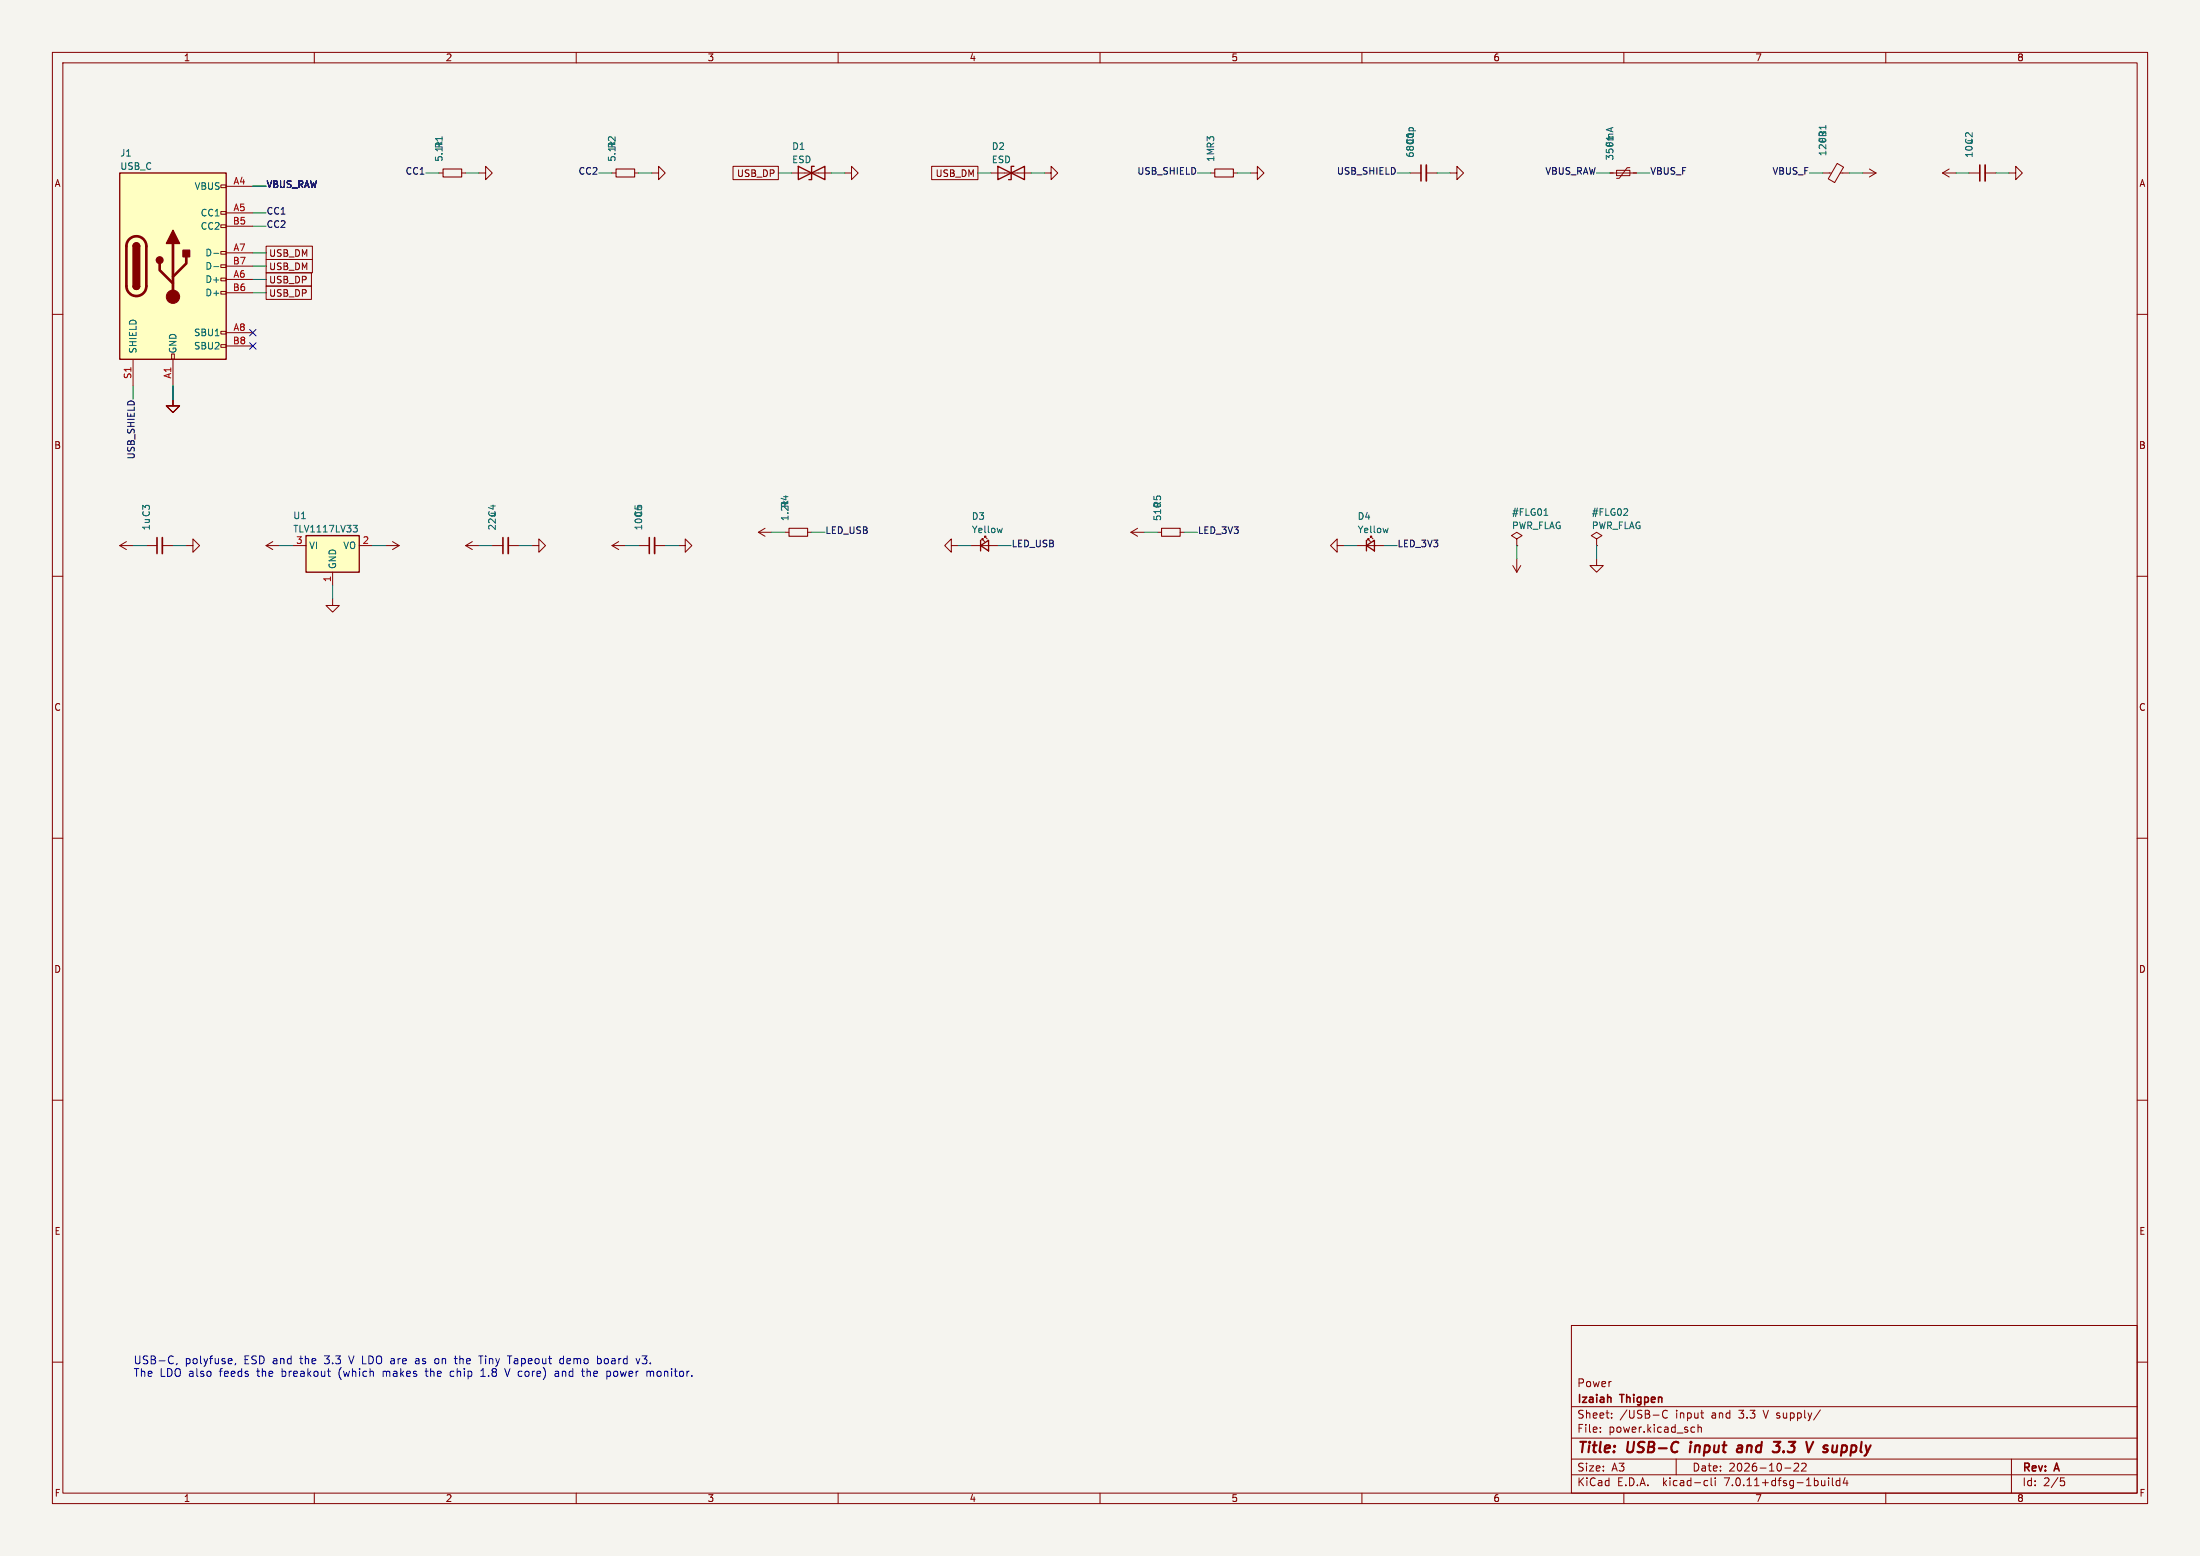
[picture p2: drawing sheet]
<svg xmlns="http://www.w3.org/2000/svg" width="420mm" height="297mm" viewBox="0 0 420 297" stroke-linecap="round" stroke-linejoin="round" font-family="sans-serif">
<path d="M0 0h420v297h-420z" fill="#f5f4ef" stroke="#f5f4ef" stroke-width=".19"/>
<g fill="none" stroke="#840000" stroke-width=".19">
<path d="M10 10h400v277h-400zM12 12h396v273h-396zM60 10v2M110 10v2M160 10v2M210 10v2M260 10v2M310 10v2M360 10v2M42.2 35.3h1v.5h-1zM43.2 35.6h5.1M83.8 33h.8"/>
<path d="M88.1 33h.8M91.4 33h1.3v-1.2l1.3 1.2-1.3 1.3v-1.3M116.8 33h.8M121.2 33h.7M124.5 33h1.2v-1.2l1.3 1.2-1.3 1.3v-1.3M139.9 31.8h8.7v2.5h-8.7zM151.1 33h7.6M161.3 33h1.3v-1.2l1.2 1.2-1.2 1.3v-1.3M177.9 31.8h8.8v2.5h-8.8zM189.2 33h7.6M199.4 33h1.3v-1.2l1.2 1.2-1.2 1.3v-1.3M231.1 33h.8"/>
<path d="M235.5 33h.7M238.8 33h1.2v-1.2l1.3 1.2-1.3 1.3v-1.3M269.2 33h2.1M272.3 33h2M276.9 33h1.2v-1.2l1.3 1.2-1.3 1.3v-1.3M307.3 33h5.1M308.6 32.5h2.5v1h-2.5zM311.1 32h-.5l-1.5 2h-.5M348 33h1.6M350.7 31.2l1.2 .7-1.7 2.9-1.2-.7zM351.3 33h1.8M355.6 33h2.5"/>
<path d="M356.9 32.3l1.2 .7M358.1 33l-1.2 .8M370.8 33h2.6M370.8 33l1.3 .8M372.1 32.3l-1.3 .7M375.9 33h2.1M379 33h2M383.5 33h1.3v-1.2l1.3 1.2-1.3 1.3v-1.3M10 60h2M42.2 55.6h1v.5h-1zM42.2 53.1h1v.5h-1zM42.2 50.5h1v.6h-1z"/>
<path d="M42.2 48h1v.5h-1zM42.2 42.9h1v.5h-1zM42.2 40.4h1v.5h-1zM43.2 40.6h5.1M43.2 53.3h5.1M43.2 48.3h5.1M43.2 43.2h5.1M43.2 55.9h5.1M43.2 50.8h5.1M50.8 52.1h8.7v2.5h-8.7zM50.8 47h8.8v2.5h-8.8zM50.8 54.6h8.7v2.6h-8.7z"/>
<path d="M50.8 49.5h8.8v2.6h-8.8zM408 60h2M25.4 68.6v5.1M32.8 67.6h.5v1h-.5zM33 76.2v1.3h1.3l-1.3 1.2-1.3-1.2h1.3M33 68.6v5.1M42.2 65.8h1v.5h-1zM42.2 63.2h1v.6h-1zM43.2 63.5h5.1M43.2 66h5.1M10 110h2M22.9 104.1h2.5"/>
<path d="M22.9 104.1l1.2 .8M24.1 103.4l-1.2 .7M27.9 104.1h2.1M31 104.1h2M35.6 104.1h1.2v-1.2l1.3 1.2-1.3 1.3v-1.3M50.8 104.1h2.5M50.8 104.1l1.3 .8M52.1 103.4l-1.3 .7M55.9 104.1h2.5M63.5 114.3v1.3h1.3l-1.3 1.2-1.3-1.2h1.3M63.5 109.2v2.6M68.6 104.1h2.5"/>
<path d="M73.7 104.1h2.5M74.9 103.4l1.3 .7M76.2 104.1l-1.3 .8M88.9 104.1h2.5M88.9 104.1l1.3 .8M90.2 103.4l-1.3 .7M94 104.1h2M97 104.1h2.1M101.6 104.1h1.3v-1.2l1.2 1.2-1.2 1.3v-1.3M116.8 104.1h2.6M116.8 104.1l1.3 .8M118.1 103.4l-1.3 .7"/>
<path d="M121.9 104.1h2.1M125 104.1h2M129.5 104.1h1.3v-1.2l1.3 1.2-1.3 1.3v-1.3M144.8 101.6l1.2 .8M144.8 101.6h2.5M146 100.8l-1.2 .8M149.9 101.6h.7M154.2 101.6h.7M181.6 104.1v-1.2l-1.3 1.2 1.3 1.3v-1.3h1.3M185.4 104.1h5.1M187.5 103.1v-.2h.2h-.2l.5 .5M188 102.6v-.2h.2h-.2l.5 .5"/>
<path d="M215.9 101.6h2.5M215.9 101.6l1.3 .8M217.2 100.8l-1.3 .8M221 101.6h.7M225.3 101.6h.8M255.3 104.1v-1.2l-1.3 1.2 1.3 1.3v-1.3h1.2M259.1 104.1h5.1M261.1 103.1v-.2h.3h-.3l.5 .5M261.6 102.6v-.2h.3h-.3l.5 .5M288.8 108l.8 1.2M289.6 102.9l1-.7-1-.6-1.1 .6 1.1 .7v1.2M289.6 104.1h.1"/>
<path d="M289.6 106.7v2.5M290.3 108l-.7 1.2M304.8 106.7v1.3h1.3l-1.3 1.2-1.3-1.2h1.3M304.8 102.9l1-.7-1-.6-1 .6 1 .7v1.2M304.8 104.1h.1M408 110h2M10 160h2M408 160h2M10 210h2M408 210h2M10 260h2M300 253h108v32h-108z"/>
<path d="M408 260h2M300 278.5h108M300 274.5h108M300 268.5h108M305.5 273.2v.2M305.5 272.5v.1M307.7 270.5v.2M307.7 269.8v.1M317.7 269.3a.72 .72 0 0 0-.3 .9 .72 .72 0 0 0 .9 .3M318 269.2l.3 .1M320 278.5v3M323.1 272.4l.4 .1"/>
<path d="M323.5 273.3l-.4 .1M324.2 272.5l.2-.1 .3 .1 .1 .9M324.2 271.9v1.5M324.7 269.7h.5M325.1 270.7h.1M342.5 279.4l.6-.1 .2 .1 .1 .3-1 1.1h1M343.9 279.4l.6-.1 .2 .1 .1 .3-.9 1.1h.9M347.5 269.1l-1.3 1.9M384 278.5v6.5M60 285v2M110 285v2M160 285v2"/>
<path d="M210 285v2M260 285v2M300 281.5h108M310 285v2M325.6 282.6l.4 .1M326 283.5l-.4 .1M326.7 282.1v1.3l.2 .2M327.4 282.1v.1M327.4 282.6v1M340.7 280.2h1.2M349.1 282.1v.1M349.1 282.6v1"/>
<path d="M349.8 282.1v1.3l.2 .2M351.2 282.7l-.4-.1-.3 .3 .2 .6h.5M351.2 282.1v1.5M352.2 282l-.3 1.1h.9M352.6 282.6v1M360 285v2M393.4 282.1h.7M393.5 282.7h.4l.3 .2-.2 .6-.5 .1"/>
</g>
<path d="M322.7 275.9l-.1 1.3M331.8 276h.7M332.6 276.3l-.7 .1a.4 .4 0 0 0-.3 .4 .4 .4 0 0 0 .2 .4l.7-.1M338.6 275.2h1.3l-.8 .8M339.4 276l.3 .3v.5l-.3 .3M346.2 275.2l-1 2" fill="none" stroke="#840000" stroke-width=".4"/>
<path d="M271.3 31.5v3M378 31.5v3M30 102.6v3.1M96 102.6v3.1M124 102.6v3.1M307.3 266.7l.2 .2v.8" fill="none" stroke="#840000" stroke-width=".3"/>
<path d="M272.3 31.5v3M379 31.5v3M31 102.6v3.1M97 102.6v3.1M125 102.6v3.1" fill="none" stroke="#840000" stroke-width=".33"/>
<path d="M22.9 33h20.3v35.6h-20.3zM152.4 31.8v2.5l5.1-2.5v2.5zM155.4 31.8h-.5v2.5h-.5M190.5 31.8v2.5l5.1-2.5v2.5zM193.5 31.8h-.5v2.5h-.5M25.4 54.6a.64 .64 0 0 0 .6 .6 .64 .64 0 0 0 .7-.6M25.4 47a.64 .64 0 0 1 .6-.6 .64 .64 0 0 1 .7 .6M58.4 102.2h10.2v7h-10.2zM187.2 104.1l1.5-1v2.1zM187.2 103.1v2.1M260.9 104.1l1.5-1v2.1zM260.9 103.1v2.1" fill="none" stroke="#840000" stroke-width=".25"/>
<path d="M269 24.9v-.3l.2-.2h.5l.1 .5M307.6 24.5v.6M307.9 24.3l-1.3 .5M40.8 48.4h1M40.8 50.9h1M294.8 98.4h.7M309.9 98.4h.8M310.7 97.2v.4M67.4 100.3h.8l-.4 .5 .3 .1 .1 .4-.2 .2h-.4M191.3 100.8l-.2 .9M265 100.8l-.2 .9" fill="none" stroke="#006464" stroke-width=".19"/>
<path d="M84.6 32.3h3.5v1.5h-3.5zM117.6 32.3h3.6v1.5h-3.6zM231.9 32.3h3.6v1.5h-3.6zM150.6 100.8h3.6v1.6h-3.6zM221.7 100.8h3.6v1.6h-3.6z" fill="none" stroke="#840000" stroke-width=".2"/>
<g fill="#ffffc2" stroke="#ffffc2" stroke-width=".19">
<path d="M22.9 33h20.3v35.6h-20.3z"/>
<path d="M58.4 102.2h10.2v7h-10.2z"/>
</g>
<path d="M24.7 45.6a1.91 1.91 0 0 1 2.1-.4 1.91 1.91 0 0 1 1.1 1.8v7.6a1.91 1.91 0 0 1-1.9 1.9 1.91 1.91 0 0 1-1.9-1.9v-7.8l.2-.6zM30.5 50.3v1.3l2.5 2.5M33 46.5v10.1M35.6 49v1.3l-2.6 2.5" fill="none" stroke="#840000" stroke-width=".51"/>
<g fill="#840000" stroke="#840000" stroke-width=".25">
<path d="M25.4 54.6h1.3a.64 .64 0 0 1-.7 .6 .64 .64 0 0 1-.6-.6z"/>
<path d="M25.4 47h1.3v7.6h-1.3z"/>
<path d="M25.6 46.5a.64 .64 0 0 1 .7-.1 .64 .64 0 0 1 .4 .6h-1.3z"/>
<path d="M33 43.9l1.3 2.6h-2.6z"/>
<path d="M34.9 47.8h1.3v1.2h-1.3z"/>
<circle cx="30.5" cy="49.7" r=".63"/>
</g>
<circle cx="33" cy="56.6" r="1.27" fill="#840000" stroke="#840000" stroke-width=".19"/>
<g fill="none" stroke="#0000c2" stroke-width=".19">
<path d="M33 258.9l.1 .1M44.1 259.3l.2 .4-.7 .1M66.6 258.8l.5 1.5M79.8 259.3l-.4 .1M79.9 259.7h-.4a.29 .29 0 0 0-.2 .3 .29 .29 0 0 0 .2 .3h.4M83.1 259.4h.5M86.7 259.3h.6M86.9 258.8v1.3M91.4 258.8h.8M91.8 258.8v1.5M96.9 258.8h.8M107 259.4h.6"/>
<path d="M107.6 258.8v1.5M114.5 259.3l.3 .3v.4l-.3 .3M115.4 259.5v.7M122.1 259.3l-.3 1M122.6 258.8h.9M33.1 260.2h-.1M33.8 260.2l-.2 .3M44.2 260.2l-.1 .1M45 260.2l-.1 .3M62.5 261.7h.6M62.9 262.7h.2M73.1 261.7v1"/>
<path d="M73.2 261.8l-.1 .1M81.1 261.7h.6M81.4 261.2v1.3l.2 .2M83.1 260.2h.5M86.5 261.7l-.4 .1-.2 .2 .1 .6 .5 .1M87 260.2l.3 .1M91.8 262.7h.8M91.8 261.7l.4-.5v1.5M96.4 261.2l.5 1.5 .5-1.5M106.6 261.8v.9M106.6 262.1l-.5 .1a.29 .29 0 0 0-.2 .2 .29 .29 0 0 0 .2 .3h.5M107 260.2h.6"/>
<path d="M112.1 261.2v1.5M112.3 261.7l-.2 .2M116.5 261.9v.7M117.2 261.9v.7M122.6 260.2l.6 .1M124.1 261.9l.3-.2 .3 .1 .1 .9"/>
</g>
<g fill="none" stroke="#009600" stroke-width=".19">
<path d="M48.3 35.6h2.5M81.3 33h2.5M88.9 33h2.5M114.3 33h2.5M121.9 33h2.6M148.6 33h2.5M158.7 33h2.6M186.7 33h2.5M196.8 33h2.6M228.6 33h2.5M236.2 33h2.6M266.7 33h2.5"/>
<path d="M274.3 33h2.6M304.8 33h2.5M312.4 33h2.6M345.4 33h2.6M353.1 33h2.5M373.4 33h2.5M381 33h2.5M48.3 40.6h2.5M48.3 43.2h2.5M48.3 48.3h2.5M48.3 53.3h2.5M48.3 55.9h2.5"/>
<path d="M48.3 50.8h2.5M25.4 73.7v2.5M33 73.7v2.5M25.4 104.1h2.5M33 104.1h2.6M53.3 104.1h2.6M63.5 111.8v2.5M71.1 104.1h2.6M91.4 104.1h2.6M99.1 104.1h2.5M119.4 104.1h2.5M127 104.1h2.5"/>
<path d="M147.3 101.6h2.6M154.9 101.6h2.6M182.9 104.1h2.5M190.5 104.1h2.5M218.4 101.6h2.6M226.1 101.6h2.5M256.5 104.1h2.6M264.2 104.1h2.5M289.6 104.1v2.6M304.8 104.1v2.6"/>
</g>
<path d="M47.7 62.9l1.2 1.2M47.7 65.4l1.2 1.2M48.9 62.9l-1.2 1.2M48.9 65.4l-1.2 1.2" fill="none" stroke="#000084" stroke-width=".19"/>
<g font-size="2.8" fill="#840000">
<text x="301" y="277.9">Title:</text>
<text x="310.6" y="277.9">USB-C</text>
<text x="323.4" y="277.9">input</text>
<text x="333.3" y="277.9">and</text>
<text x="341" y="277.9">3.3</text>
<text x="348.1" y="277.9">V supply</text>
</g>
<g font-size="2.1" fill="#0000c2">
<text x="25.4" y="260.7">USB-C,</text>
<text x="25.4" y="263.1">The</text>
<text x="30.5" y="263.1">LDO also</text>
<text x="35.3" y="260.7">polyfuse,</text>
<text x="42.1" y="263.1">feeds</text>
<text x="46.6" y="260.7">ESD and</text>
<text x="49.4" y="263.1">the</text>
<text x="54.2" y="263.1">breakout</text>
<text x="57.6" y="260.7">the</text>
<text x="62.4" y="260.7">3.3</text>
<text x="65.2" y="263.1">(which</text>
<text x="67.3" y="260.7">V LDO are</text>
<text x="73.8" y="263.1">makes</text>
<text x="80.3" y="260.7">as</text>
<text x="82.2" y="263.1">the</text>
<text x="84.2" y="260.7">on</text>
<text x="87" y="263.1">chip</text>
<text x="88.2" y="260.7">the</text>
<text x="93" y="263.1">1.8</text>
<text x="93" y="260.7">Tiny</text>
<text x="97.8" y="263.1">V core)</text>
<text x="98.7" y="260.7">Tapeout</text>
<text x="107.6" y="263.1">and</text>
<text x="108.7" y="260.7">demo</text>
<text x="113" y="263.1">the</text>
<text x="116" y="260.7">board</text>
<text x="117.8" y="263.1">power</text>
<text x="123.6" y="260.7">v3.</text>
<text x="125.6" y="263.1">monitor.</text>
</g>
<g font-size="2.1" fill="#840000">
<text x="301" y="268.2">Izaiah</text>
<text x="301" y="265">Power</text>
<text x="309.4" y="268.2">Thigpen</text>
<text x="301" y="273.7">File:</text>
<text x="301" y="271">Sheet:</text>
<text x="307.1" y="273.7">power.kicad_sch</text>
<text x="309.2" y="271">/USB-C</text>
<text x="319.9" y="271">input</text>
<text x="326.9" y="271">and</text>
<text x="332.3" y="271">3.3</text>
<text x="337.1" y="271">V supply/</text>
<text x="301" y="281.1">Size:</text>
<text x="307.6" y="281.1">A3</text>
<text x="323" y="281.1">Date:</text>
<text x="330" y="281.1">2026-10-22</text>
<text x="386" y="281.3">Rev:</text>
<text x="392.4" y="281.3">A</text>
<text x="301" y="283.9">KiCad</text>
<text x="308.7" y="283.9">E.D.A.</text>
<text x="317.6" y="283.9">kicad-cli</text>
<text x="329.5" y="283.9">7.0.11+dfsg-1build4</text>
<text x="386" y="283.9">Id:</text>
<text x="390.1" y="283.9">2/5</text>
</g>
<g font-size="1.8" fill="#840000">
<text x="35" y="11.9">1</text>
<text x="85" y="11.9">2</text>
<text x="135" y="11.9">3</text>
<text x="185" y="11.9">4</text>
<text x="235" y="11.9">5</text>
<text x="285" y="11.9">6</text>
<text x="335" y="11.9">7</text>
<text x="385" y="11.9">8</text>
<text x="10.3" y="35.9">A</text>
<text x="140.6" y="34">USB_DP</text>
<text x="178.5" y="34">USB_DM</text>
<text x="408.3" y="35.9">A</text>
<text x="51.3" y="49.2">USB_DM</text>
<text x="51.3" y="51.8">USB_DM</text>
<text x="51.3" y="54.3">USB_DP</text>
<text x="51.3" y="56.8">USB_DP</text>
<text x="10.3" y="85.9">B</text>
<text x="408.2" y="85.9">B</text>
<text x="10.3" y="135.9">C</text>
<text x="408.2" y="135.9">C</text>
<text x="10.3" y="185.9">D</text>
<text x="408.2" y="185.9">D</text>
<text x="10.3" y="235.9">E</text>
<text x="408.3" y="235.9">E</text>
<text x="10.3" y="285.9">F</text>
<text x="35" y="286.9">1</text>
<text x="85" y="286.9">2</text>
<text x="135" y="286.9">3</text>
<text x="185" y="286.9">4</text>
<text x="235" y="286.9">5</text>
<text x="285" y="286.9">6</text>
<text x="335" y="286.9">7</text>
<text x="385" y="286.9">8</text>
<text x="408.3" y="285.9">F</text>
</g>
<g font-size="1.8" fill="#006464">
<text x="84.7" y="28.4" transform="rotate(-90 84.7 28.4)">R1</text>
<text x="117.7" y="28.4" transform="rotate(-90 117.7 28.4)">R2</text>
<text x="151.1" y="28.8">D1</text>
<text x="189.2" y="28.8">D2</text>
<text x="270.1" y="27.7" transform="rotate(-90 270.1 27.7)">C1</text>
<text x="308.2" y="28.2" transform="rotate(-90 308.2 28.2)">F1</text>
<text x="348.8" y="29.9" transform="rotate(-90 348.8 29.9)">120R</text>
<text x="348.8" y="27.4" transform="rotate(-90 348.8 27.4)">FB1</text>
<text x="22.9" y="30.1">J1</text>
<text x="22.9" y="32.6">USB_C</text>
<text x="84.7" y="31" transform="rotate(-90 84.7 31)">5.1k</text>
<text x="117.7" y="31" transform="rotate(-90 117.7 31)">5.1k</text>
<text x="151.1" y="31.3">ESD</text>
<text x="189.2" y="31.3">ESD</text>
<text x="232" y="31" transform="rotate(-90 232 31)">1MR3</text>
<text x="270.1" y="30.2" transform="rotate(-90 270.1 30.2)">6800p</text>
<text x="308.2" y="30.7" transform="rotate(-90 308.2 30.7)">350mA</text>
<text x="376.8" y="30.2" transform="rotate(-90 376.8 30.2)">10uC2</text>
<text x="37.1" y="36.4">VBUS</text>
<text x="38.2" y="41.5">CC1</text>
<text x="38.2" y="44">CC2</text>
<text x="39.1" y="49.1">D-</text>
<text x="39.1" y="51.7">D-</text>
<text x="39.1" y="54.2">D+</text>
<text x="39.1" y="56.7">D+</text>
<text x="36.9" y="64.4">SBU1</text>
<text x="26.3" y="67.6" transform="rotate(-90 26.3 67.6)">SHIELD</text>
<text x="33.9" y="67.6" transform="rotate(-90 33.9 67.6)">GND</text>
<text x="36.9" y="66.9">SBU2</text>
<text x="28.8" y="101.3" transform="rotate(-90 28.8 101.3)">1u C3</text>
<text x="55.9" y="99.3">U1</text>
<text x="55.9" y="101.8">TLV1117LV33</text>
<text x="94.8" y="101.3" transform="rotate(-90 94.8 101.3)">22uC4</text>
<text x="122.8" y="101.3" transform="rotate(-90 122.8 101.3)">100n</text>
<text x="122.8" y="98.8" transform="rotate(-90 122.8 98.8)">C5</text>
<text x="150.7" y="99.6" transform="rotate(-90 150.7 99.6)">1.2k</text>
<text x="150.7" y="97" transform="rotate(-90 150.7 97)">R4</text>
<text x="185.4" y="99.4">D3</text>
<text x="185.4" y="102">Yellow</text>
<text x="221.8" y="99.6" transform="rotate(-90 221.8 99.6)">510R5</text>
<text x="259.1" y="99.4">D4</text>
<text x="259.1" y="102">Yellow</text>
<text x="288.6" y="98.7">#FLG01</text>
<text x="288.6" y="101.2">PWR_FLAG</text>
<text x="303.8" y="98.7">#FLG02</text>
<text x="303.8" y="101.2">PWR_FLAG</text>
<text x="58.9" y="105">VI</text>
<text x="65.4" y="105">VO</text>
<text x="64.4" y="108.7" transform="rotate(-90 64.4 108.7)">GND</text>
</g>
<g font-size="1.8" fill="#a90000">
<text x="44.5" y="35.3">A4</text>
<text x="44.5" y="40.4">A5</text>
<text x="44.4" y="42.9">B5</text>
<text x="44.4" y="50.5">B7</text>
<text x="44.5" y="53.1">A6</text>
<text x="44.5" y="48">A7</text>
<text x="44.4" y="55.6">B6</text>
<text x="44.4" y="65.8">B8</text>
<text x="44.5" y="63.2">A8</text>
<text x="25.1" y="72.4" transform="rotate(-90 25.1 72.4)">S1</text>
<text x="32.8" y="72.4" transform="rotate(-90 32.8 72.4)">A1</text>
<text x="56.4" y="103.9">3</text>
<text x="69.1" y="103.9">2</text>
<text x="63.2" y="111.2" transform="rotate(-90 63.2 111.2)">1</text>
</g>
<g font-size="1.8" fill="#0f0f0f">
<text x="77.3" y="33.5">CC1</text>
<text x="110.3" y="33.5">CC2</text>
<text x="217" y="33.5">USB_SHIELD</text>
<text x="255.1" y="33.5">USB_SHIELD</text>
<text x="294.9" y="33.5">VBUS_RAW</text>
<text x="315" y="33.5">VBUS_F</text>
<text x="338.3" y="33.5">VBUS_F</text>
<text x="50.8" y="36.1">VBUS_RAW</text>
<text x="50.8" y="41.2">CC1</text>
<text x="50.8" y="43.7">CC2</text>
<text x="25.9" y="87.8" transform="rotate(-90 25.9 87.8)">USB_SHIELD</text>
<text x="157.5" y="102.1">LED_USB</text>
<text x="193" y="104.7">LED_USB</text>
<text x="228.6" y="102.1">LED_3V3</text>
<text x="266.7" y="104.7">LED_3V3</text>
</g>
</svg>
